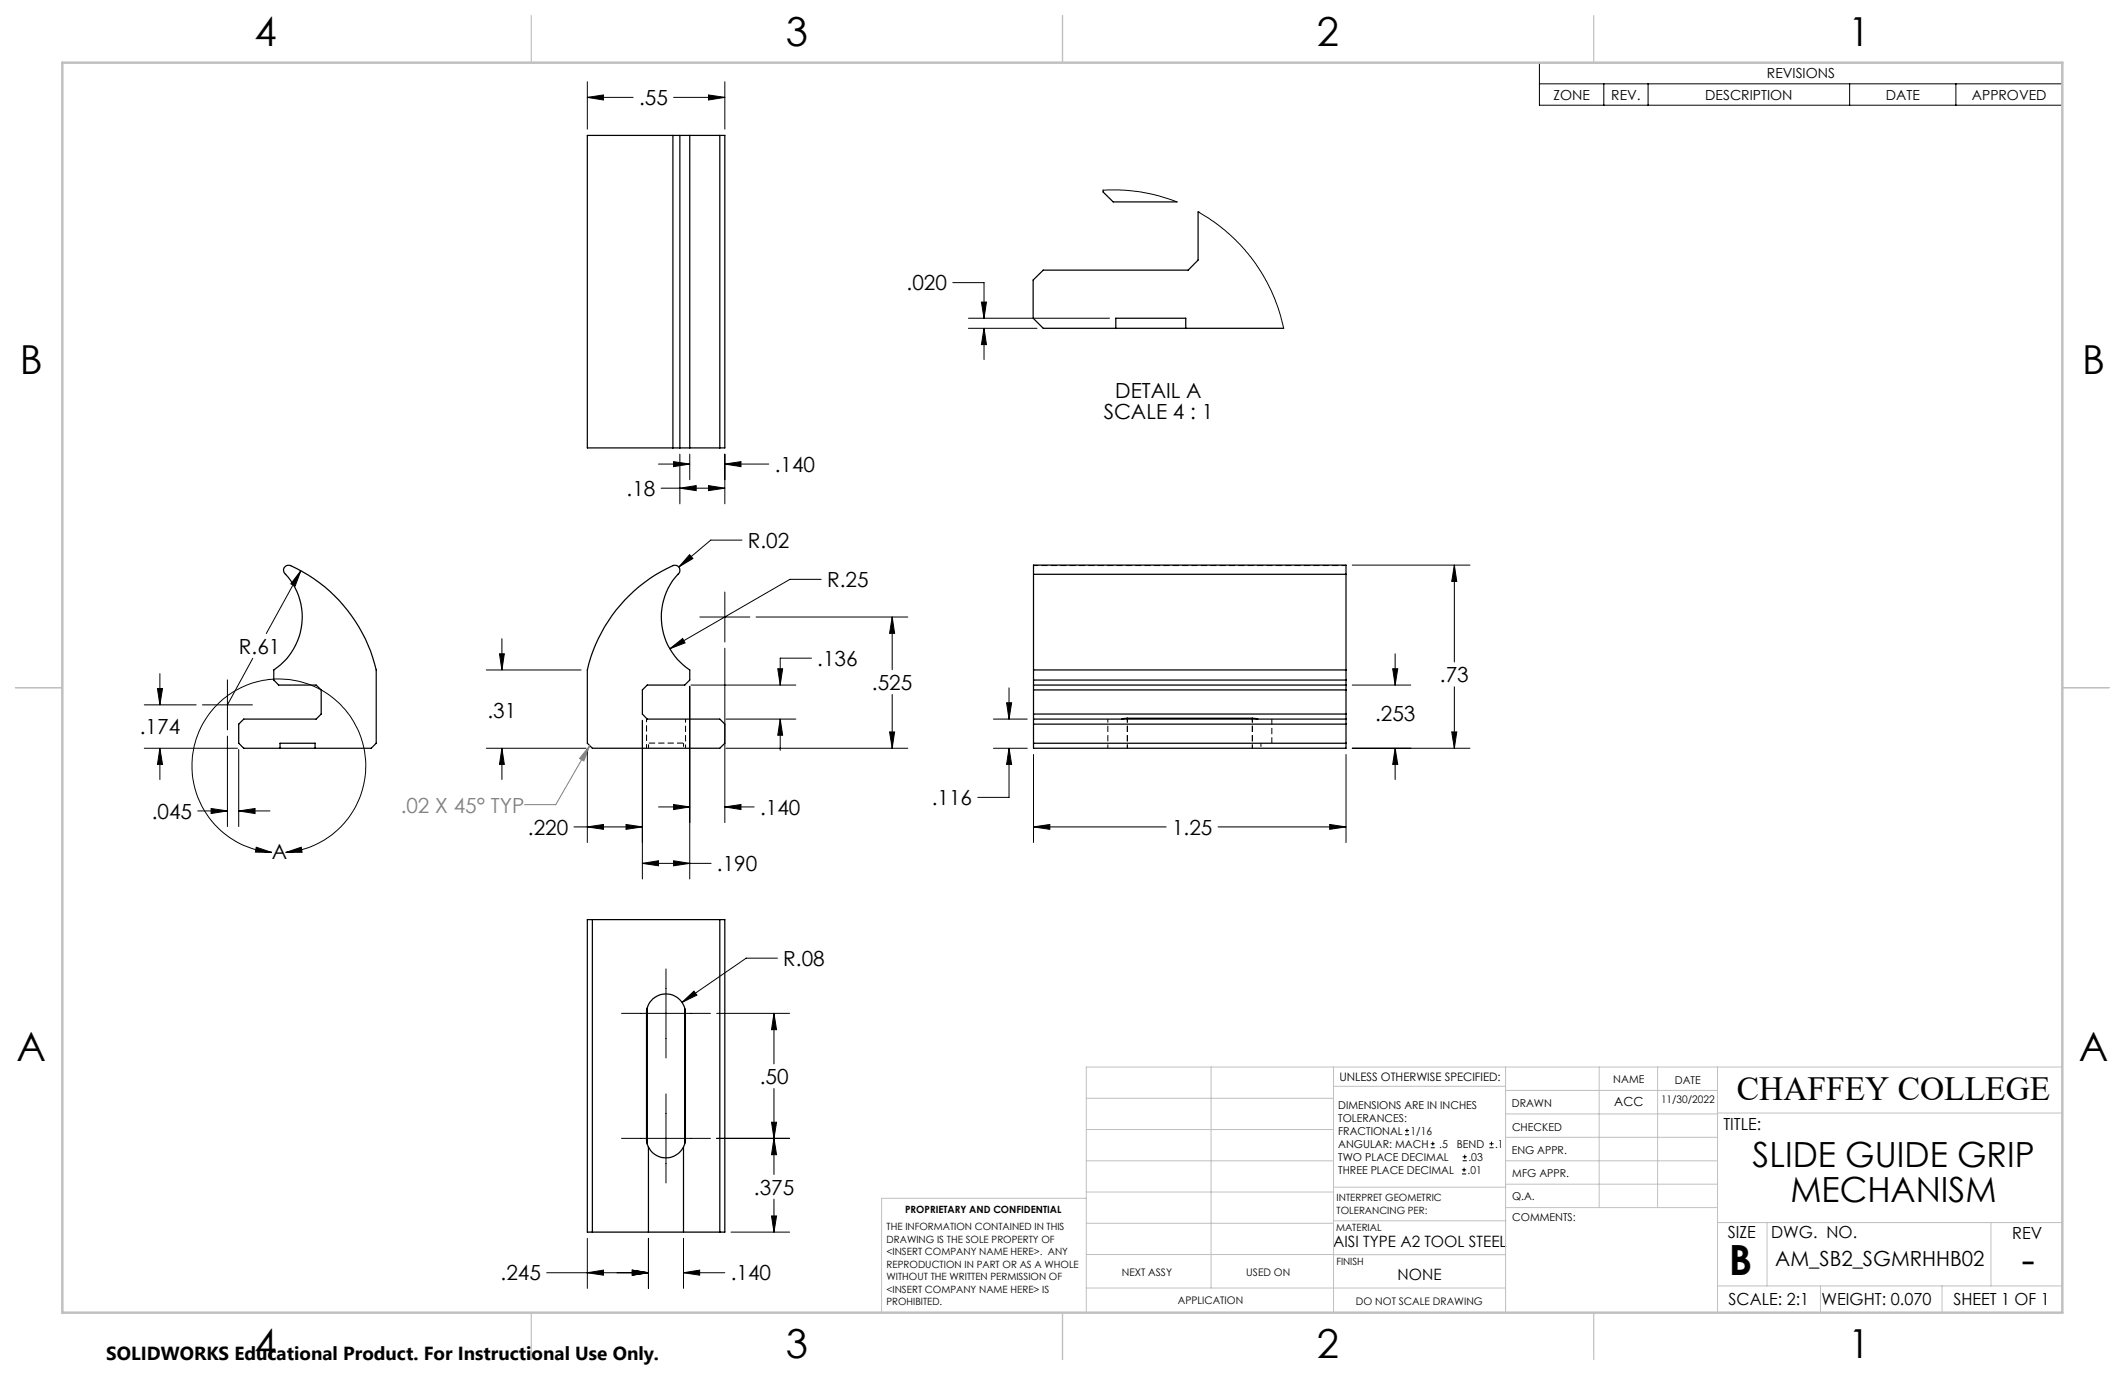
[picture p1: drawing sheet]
<svg xmlns="http://www.w3.org/2000/svg" width="432mm" height="279mm" viewBox="0 0 432 279" stroke-linecap="round" stroke-linejoin="round" font-family="sans-serif">
<path d="M131.4 145.9v6.1M131.8 152v-1M138.9 151v1M139.3 146.1v5.9M225.1 146.1v5.9M229.1 146.1v5.9M254.5 146.1v5.9M256.2 151v1" fill="none" stroke="#000" stroke-width=".2" stroke-dasharray="1.3 .6" stroke-dashoffset=".5" stroke-linecap="butt"/>
<path d="M131.8 151h7.1" fill="none" stroke="#000" stroke-width=".2" stroke-dasharray="1.3 .6" stroke-dashoffset="-.1" stroke-linecap="butt"/>
<g fill="none" stroke="#000" stroke-width=".25">
<path d="M136.7 27.5h1.4M136.7 27.5h-17.4v63.5h17.4M136.7 27.5v63.5M138.1 27.5h2.1M138.1 27.5v63.5M140.2 27.5v63.5M140.2 27.5h7.1v63.5h-7.1M146.3 27.5v63.5M224.2 38.6v.4l2 2h13M243.5 43.1h.1M243.5 43.1v9.7l-2.1 2.1h-29.4l-2.1 2v7.8l2.1 2h14.7M226.7 66.7h14.2"/>
<path d="M226.7 66.7v-2h14.2v2M240.9 66.7h19.9M136.7 91h1.4M138.1 91h2.1M210 116.7v19.4M210 116.7v-1.9h63.5v1.9M210 116.7h63.5M273.5 116.7v19.4M127.8 121a29.1 29.1 0 0 1 9.1-6.1 1.03 1.03 0 0 1 1.2 .6 1.03 1.03 0 0 1-.3 1.2 12.9 12.9 0 0 0 2.4 19.4v2.1l-1.1 1h-7.6l-1 1v4.9l1 1h14.8l1 1v3.9l-1 1h-25.9l-1.1-1v-14.9a31.3 31.3 0 0 1 8.5-15.1zM210 139.2h63.5M210 136.1v15.9h63.5v-15.9M210 138.2h63.5"/>
<path d="M210 136.1h63.5M56.9 152h-7.4l-1-1v-3.9l1-1h14.7l1.1-1v-4.9l-1.1-1h-7.6l-1-1v-2.1a12.9 12.9 0 0 0 2.1-19.8 1.03 1.03 0 0 1 .2-1.1 1.03 1.03 0 0 1 1.2-.3 31.2 31.2 0 0 1 17.3 21.2v14.9l-1 1h-11.4M56.9 152h7.1M56.9 152v-1h7.1v1M210 146.1h63.5M210 147.1h63.5M210 151h63.5M210 145.1h63.5M210 140.2h63.5M229.1 145.9l-1.2 .2M229.1 145.9h25.4M229.1 145.9v.2"/>
<path d="M254.5 145.9l1.1 .2M254.5 145.9v.2M119.3 186.9h28v63.5h-28zM120.4 186.9v63.5M146.3 186.9v63.5M131.5 204.8v27.7M139.1 204.9v27.5M131.8 233.1l-.4-1.3v-25.9a4 4 0 0 1 3.9-3.9 4 4 0 0 1 4 3.9v25.9l-.4 1.3M131.8 233.1a4 4 0 0 0 3.5 2.2 4 4 0 0 0 3.6-2.2M131.8 233.1v17.3M138.9 233.1v17.3"/>
</g>
<path d="M210 114.9h63.5" fill="none" stroke="#000" stroke-width=".2" stroke-dasharray="1.3 .6" stroke-dashoffset=".3" stroke-linecap="butt"/>
<path d="M258.4 151v-4.9" fill="none" stroke="#000" stroke-width=".2" stroke-dasharray="1.3 .6" stroke-dashoffset=".1" stroke-linecap="butt"/>
<g fill="none" stroke="#000" stroke-width=".2">
<path d="M119.3 19.8l3.3-.5v1zM119.3 16.6v9.6M119.3 19.8h9.4M136.9 19.8h10.4M144 19.3l3.3 .5-3.3 .5zM147.3 16.6v9.6M312.8 12.7h106.3v8.7h-106.3zM312.8 17h106.3M325.9 17v4.4M334.9 17v4.4M375.8 17v4.4M397.4 17v4.4"/>
<path d="M224.2 38.6h4.1l3.8 .5 3.2 .7 3.9 1.2M193.6 57.4h6.4v7.3M243.5 43.1l2.1 1.2 3.2 2.4 3.3 3.1 2.6 3.1 1.7 2.6 2 3.8 1.4 3.5 1 3.9M196.8 64.7h28.7M196.8 66.7h13.9M199.4 61.4h1l-.4 3.3zM200 66.7l.4 3.3h-1zM200 66.7v6.4M133.8 94.3h6.4M134.3 99.2h13M136.9 93.8l3.3 .5-3.3 .5zM138.1 99.2l3.4-.5v1z"/>
<path d="M138.1 92.3v10.1M140.2 92.3v5.2M144 98.7l3.3 .5-3.3 .5zM147.3 94.3l3.3-.5v1zM147.3 92.3v10.1M147.3 94.3h8.9M61.1 116l-1.1 3.1-.9-.5zM61.1 116l-7 12.7M140.1 112.7l.7 .8-2.9 1.7zM150.8 109.7h-6.4l-6.5 5.5M166.9 117.7h-6.4l-24.4 14.1M274.8 114.8h23.9"/>
<path d="M295.5 114.8l.5 3.3h-1zM295.5 114.8v19.7M32 139.9h1l-.5 3.3zM32.5 136.9v6.3M46.2 138.1v10.2M51.4 133.8l-5.2 9.4M98.8 136.1h19.3M101.5 132.9h1l-.5 3.2zM102 129.8v6.3M136.1 131.8l2.6-2 .5 .8zM140.2 139.5v39.1M140.4 139.2h21.3"/>
<path d="M142.2 125.4h10.2M147.3 120.3v10.2M147.3 131.7v35.4M153.6 125.4h30.9M158 135.9h1l-.5 3.3zM164.9 133.7h-6.4v5.5M181.3 125.4l.5 3.3h-1zM181.3 125.4v10.7M205 139.8v6.3M274.8 139.2h11.9M283 135.9h1l-.5 3.3zM283.5 132.9v6.3"/>
<path d="M295.5 139.6v12.4M29.3 152h19M29.3 143.2h10.6M32.5 152l.5 3.3h-1zM32.5 152v6.4M41.1 143.2h10.2M46.2 149.6v18.4M48.5 152.3v15.7M98.8 152h20.3M102 152l.5 3.3h-1zM102 152v6.4M119.3 152.3v18.9"/>
<path d="M130.5 146.4v32.2M147.5 146.1h14.2M147.5 152h37M158.5 146.1l.5 3.3h-1zM158.5 146.1v6.4M180.8 148.7h1l-.5 3.3zM181.3 141.1v10.9M201.9 146.1h6.8M201.9 152h6.8M204.5 142.8h1.1l-.6 3.3zM205 152l.6 3.3h-1.1zM205 152v10h-6.3"/>
<path d="M210 153.3v17.9M273.5 153.3v17.9M274.8 152h23.9M283.5 152l.5 3.3h-1zM283.5 152v6.4M295 148.7h1l-.5 3.3zM40.2 164.8h6M42.9 164.3l3.3 .5-3.3 .5zM48.5 164.8l3.3-.5v1zM48.5 164.8h6.4M52.1 172.2l3.1 1-3.3-.1zM55.2 173.2a17.7 17.7 0 0 1-14-26 17.7 17.7 0 0 1 29.5-2.4 17.7 17.7 0 0 1-9.7 28l-2.9 .4"/>
<path d="M58.1 173.2l3.1-1 .2 1zM116.6 168h13.9M119.3 168l3.3-.5v1zM127.2 167.5l3.3 .5-3.3 .5zM130.5 175.4l3.3-.5v1zM130.5 175.4h14M133.8 164h6.4M136.9 174.9l3.3 .5-3.3 .5zM136.9 163.5l3.3 .5-3.3 .5zM147.3 164l3.3-.5v1zM147.3 164h5.9M210 168l3.3-.5v1z"/>
<path d="M210 168h27M247.5 168h26M270.2 167.5l3.3 .5-3.3 .5zM135.3 196.9v18.1M158 194.7h-6.4l-13 9M126.3 205.9h18.1M138.6 203.7l2.4-2.3 .6 .8zM145.6 205.9h14.8M157.3 205.9l.5 3.3h-1zM157.3 205.9v10.3M126.3 231.3h18.1M135.3 222.3v18.1"/>
<path d="M145.6 231.3h14.8M156.8 228h1l-.5 3.3zM157.3 231.3l.5 3.3h-1zM157.3 221.2v17.5M285.5 230.6h.8M285.5 229.7h.8M285.9 229.3v.9M290.7 233.2h.8M290.7 232.4h.8M291.1 232v.8M297.1 238.5h.8M297.1 237.7h.8"/>
<path d="M297.2 235.9h.9M297.2 235.1h.9M297.5 237.3v.8M297.6 234.6v.9M302.6 233.2h.9M302.6 232.4h.9M303.1 232v.8M111.1 258.6h20.7M119.3 258.6l3.3-.5v1zM119.3 251.6v10.2M128.5 258.1l3.3 .5-3.3 .5zM131.8 251.6v10.2"/>
<path d="M138.9 258.6l3.3-.5v1zM138.9 258.6h8.4M138.9 251.6v10.2M148.6 250.4h11.8M156.8 247.1h1l-.5 3.3zM157.3 243.7v6.7"/>
</g>
<path d="M119.8 151.5l-1.2 3.1-.8-.5zM119.8 151.5l-6.9 12h-6.3" fill="none" stroke="#808080" stroke-width=".2"/>
<g fill="none" stroke="#c0c0c0" stroke-width=".2">
<path d="M246.1 216.8v44.9M271 216.8v49.9M305.9 216.8v49.9M324.9 216.8v28.6M336.8 216.8v28.6M349 216.8v49.9M419.1 216.8h-198.4v49.9M220.7 235.9h50.3M220.7 229.5h50.3M220.7 223.2h50.3M271 220.7h34.9M305.9 231.1h43.1"/>
<path d="M305.9 226.3h43.1M305.9 221.6h43.1M305.9 235.9h43.1M349 226.2h70.1M220.7 248.6h50.3M220.7 242.2h50.3M220.7 254.9h50.3M220.7 243.5h-41.6v23.2M271 255h34.9M271 248.1h35M271 241.2h35M305.9 240.6h43.1"/>
<path d="M306 245.4h43M349 248.4h70.1M359.1 248.4v12.9M404.6 248.4v12.9M220.7 261.7h85.2M349 261.3h70.1M369.9 261.3v5.4M394.6 261.3v5.4"/>
</g>
<path d="M108 3.2v9.5M215.9 3.2v9.5M323.8 3.2v9.5M3.1 139.7h9.6M419.1 139.7h9.5M108 266.7v9.6M215.9 266.7v9.6M323.8 266.7v9.6" fill="none" stroke="#c0c0c0" stroke-width=".25"/>
<path d="M12.7 12.7h406.4v254h-406.4z" fill="none" stroke="#c0c0c0" stroke-width=".5"/>
<path d="M119.3 168l3.3-.5v1zM127.2 167.5l3.3 .5-3.3 .5zM158 135.9h1l-.5 3.3zM158.5 146.1l.5 3.3h-1zM130.5 175.4l3.3-.5v1zM136.9 174.9l3.3 .5-3.3 .5zM136.1 131.8l3.1-1.2-.5-.8zM140.1 112.7l-2.2 2.5 2.9-1.7zM102 152l.5 3.3h-1zM101.5 132.9h1l-.5 3.2zM180.8 148.7h1l-.5 3.3zM181.3 125.4l.5 3.3h-1zM136.9 163.5l3.3 .5-3.3 .5zM147.3 164l3.3-.5v1zM119.3 19.8l3.3-.5v1zM144 19.3l3.3 .5-3.3 .5zM147.3 94.3l3.3-.5v1zM136.9 93.8l3.3 .5-3.3 .5zM144 98.7l3.3 .5-3.3 .5zM138.1 99.2l3.4-.5v1zM156.8 247.1h1l-.5 3.3zM157.3 231.3l.5 3.3h-1zM156.8 228h1l-.5 3.3zM157.3 205.9l.5 3.3h-1zM119.3 258.6l3.3-.5v1zM128.5 258.1l3.3 .5-3.3 .5zM128.5 258.1l3.3 .5-3.3 .5zM138.9 258.6l3.3-.5v1zM138.6 203.7l3-1.5-.6-.8zM210 168l3.3-.5v1zM270.2 167.5l3.3 .5-3.3 .5zM205 152l.6 3.3h-1.1zM204.5 142.8h1.1l-.6 3.3zM283.5 152l.5 3.3h-1zM283 135.9h1l-.5 3.3zM295 148.7h1l-.5 3.3zM295.5 114.8l.5 3.3h-1zM32.5 152l.5 3.3h-1zM32 139.9h1l-.5 3.3zM61.1 116l-2 2.6 .9 .5zM48.5 164.8l3.3-.5v1zM42.9 164.3l3.3 .5-3.3 .5zM58.1 173.2l3.1-1 .2 1zM52.1 172.2l3.1 1-3.3-.1zM199.4 61.4h1l-.4 3.3zM200 66.7l.4 3.3h-1z" fill="#000"/>
<path d="M119.8 151.5l-1.2 3.1-.8-.5z" fill="#808080"/>
<g font-size="8.5">
<text x="351.3" y="259">B</text>
<text x="410.8" y="258.9">-</text>
</g>
<g font-size="8.1">
<text x="51.7" y="9.3">4</text>
<text x="159.7" y="9.3">3</text>
<text x="267.6" y="9.3">2</text>
<text x="375.6" y="9.3">1</text>
<text x="4" y="76">B</text>
<text x="423.1" y="76">B</text>
<text x="3.3" y="215.7">A</text>
<text x="422.4" y="215.7">A</text>
<text x="51.7" y="276">4</text>
<text x="159.7" y="276">3</text>
<text x="267.6" y="276">2</text>
<text x="375.6" y="276">1</text>
</g>
<g font-size="7.1">
<text x="356.1" y="237.2">SLIDE GUIDE GRIP</text>
<text x="363.8" y="244.2">MECHANISM</text>
</g>
<text font-size="6.9" x="352.9" y="223.6">CHAFFEY COLLEGE</text>
<g font-size="4.2">
<text x="129.9" y="21.4">.55</text>
<text x="184.2" y="59">.020</text>
<text x="226.6" y="80.9">DETAIL A</text>
<text x="224.3" y="85.1">SCALE 4 : 1</text>
<text x="157.4" y="95.9">.140</text>
<text x="127.3" y="100.8">.18</text>
<text x="152" y="111.3">R.02</text>
<text x="168.1" y="119.3">R.25</text>
<text x="48.6" y="132.9">R.61</text>
<text x="166.1" y="135.3">.136</text>
<text x="177.2" y="140.2">.525</text>
<text x="292.6" y="138.6">.73</text>
<text x="28.4" y="149.2">.174</text>
<text x="99.1" y="145.8">.31</text>
<text x="279.4" y="146.4">.253</text>
<text x="30.8" y="166.4">.045</text>
<text x="154.5" y="165.6">.140</text>
<text x="189.3" y="163.6">.116</text>
<text x="107.3" y="169.6">.220</text>
<text x="238.2" y="169.6">1.25</text>
<text x="55.3" y="174.5">A</text>
<text x="145.7" y="177">.190</text>
<text x="159.2" y="196.3">R.08</text>
<text x="154.4" y="220.3">.50</text>
<text x="153.2" y="242.7">.375</text>
<text x="360.7" y="257.3">AM_SB2_SGMRHHB02</text>
<text x="101.7" y="260.2">.245</text>
<text x="148.5" y="260.2">.140</text>
</g>
<text font-size="4.2" fill="#808080" x="81.4" y="165.1">.02 X 45° TYP</text>
<text font-size="3.8" x="21.6" y="276.3">SOLIDWORKS Educational Product. For Instructional Use Only.</text>
<g font-size="3.4">
<text x="350.2" y="229.5">TITLE:</text>
<text x="351.1" y="251.6">SIZE</text>
<text x="359.9" y="251.6">DWG. NO.</text>
<text x="408.9" y="251.7">REV</text>
<text x="351.2" y="265.2">SCALE: 2:1</text>
<text x="370.1" y="265.3">WEIGHT: 0.070</text>
<text x="396.9" y="265.2">SHEET 1 OF 1</text>
</g>
<g font-size="3.2">
<text x="270.9" y="253.3">AISI TYPE A2 TOOL STEEL</text>
<text x="284" y="260.1">NONE</text>
</g>
<g font-size="2.8">
<text x="359" y="15.9">REVISIONS</text>
<text x="315.7" y="20.3">ZONE</text>
<text x="327.4" y="20.3">REV.</text>
<text x="346.5" y="20.3">DESCRIPTION</text>
<text x="383.2" y="20.3">DATE</text>
<text x="400.7" y="20.3">APPROVED</text>
</g>
<text font-size="2.5" x="328" y="224.8">ACC</text>
<text font-size="2.4" x="272.2" y="219.7">UNLESS OTHERWISE SPECIFIED:</text>
<g font-size="2.2">
<text x="327.8" y="220.1">NAME</text>
<text x="340.3" y="220.2">DATE</text>
<text x="271.9" y="225.3">DIMENSIONS ARE IN INCHES</text>
<text x="271.9" y="227.9">TOLERANCES:</text>
<text x="307.2" y="224.9">DRAWN</text>
<text x="271.9" y="230.6">FRACTIONAL</text>
<text x="271.9" y="233.2">ANGULAR: MACH</text>
<text x="286.6" y="230.6">1/16</text>
<text x="292.5" y="233.2">.5</text>
<text x="296" y="233.2">BEND</text>
<text x="303.8" y="233.2">.1</text>
<text x="307.3" y="229.8">CHECKED</text>
<text x="271.9" y="238.5">THREE PLACE DECIMAL</text>
<text x="271.9" y="235.9">TWO PLACE DECIMAL</text>
<text x="298.2" y="238.5">.01</text>
<text x="298.4" y="235.9">.03</text>
<text x="307.2" y="234.5">ENG APPR.</text>
<text x="307.3" y="239.2">MFG APPR.</text>
<text x="307.3" y="243.9">Q.A.</text>
<text x="307.3" y="248.1">COMMENTS:</text>
</g>
<g font-size="2.1">
<text x="337.5" y="224.2">11/30/2022</text>
<text x="227.9" y="259.2">NEXT ASSY</text>
<text x="253.3" y="259.2">USED ON</text>
<text x="239.3" y="265">APPLICATION</text>
<text x="275.5" y="265.1">DO NOT SCALE DRAWING</text>
</g>
<g font-size="2">
<text x="271.6" y="244.1">INTERPRET GEOMETRIC</text>
<text x="180.2" y="250">THE INFORMATION CONTAINED IN THIS</text>
<text x="183.9" y="246.4">PROPRIETARY AND CONFIDENTIAL</text>
<text x="271.5" y="250.2">MATERIAL</text>
<text x="271.6" y="246.6">TOLERANCING PER:</text>
<text x="180.2" y="252.5">DRAWING IS THE SOLE PROPERTY OF</text>
<text x="180.2" y="255.1">&lt;INSERT COMPANY NAME HERE&gt;. ANY</text>
<text x="180.2" y="257.6">REPRODUCTION IN PART OR AS A WHOLE</text>
<text x="271.5" y="257">FINISH</text>
<text x="180.2" y="260.1">WITHOUT THE WRITTEN PERMISSION OF</text>
<text x="180.2" y="262.6">&lt;INSERT COMPANY NAME HERE&gt; IS</text>
<text x="180.2" y="265.2">PROHIBITED.</text>
</g>
</svg>
